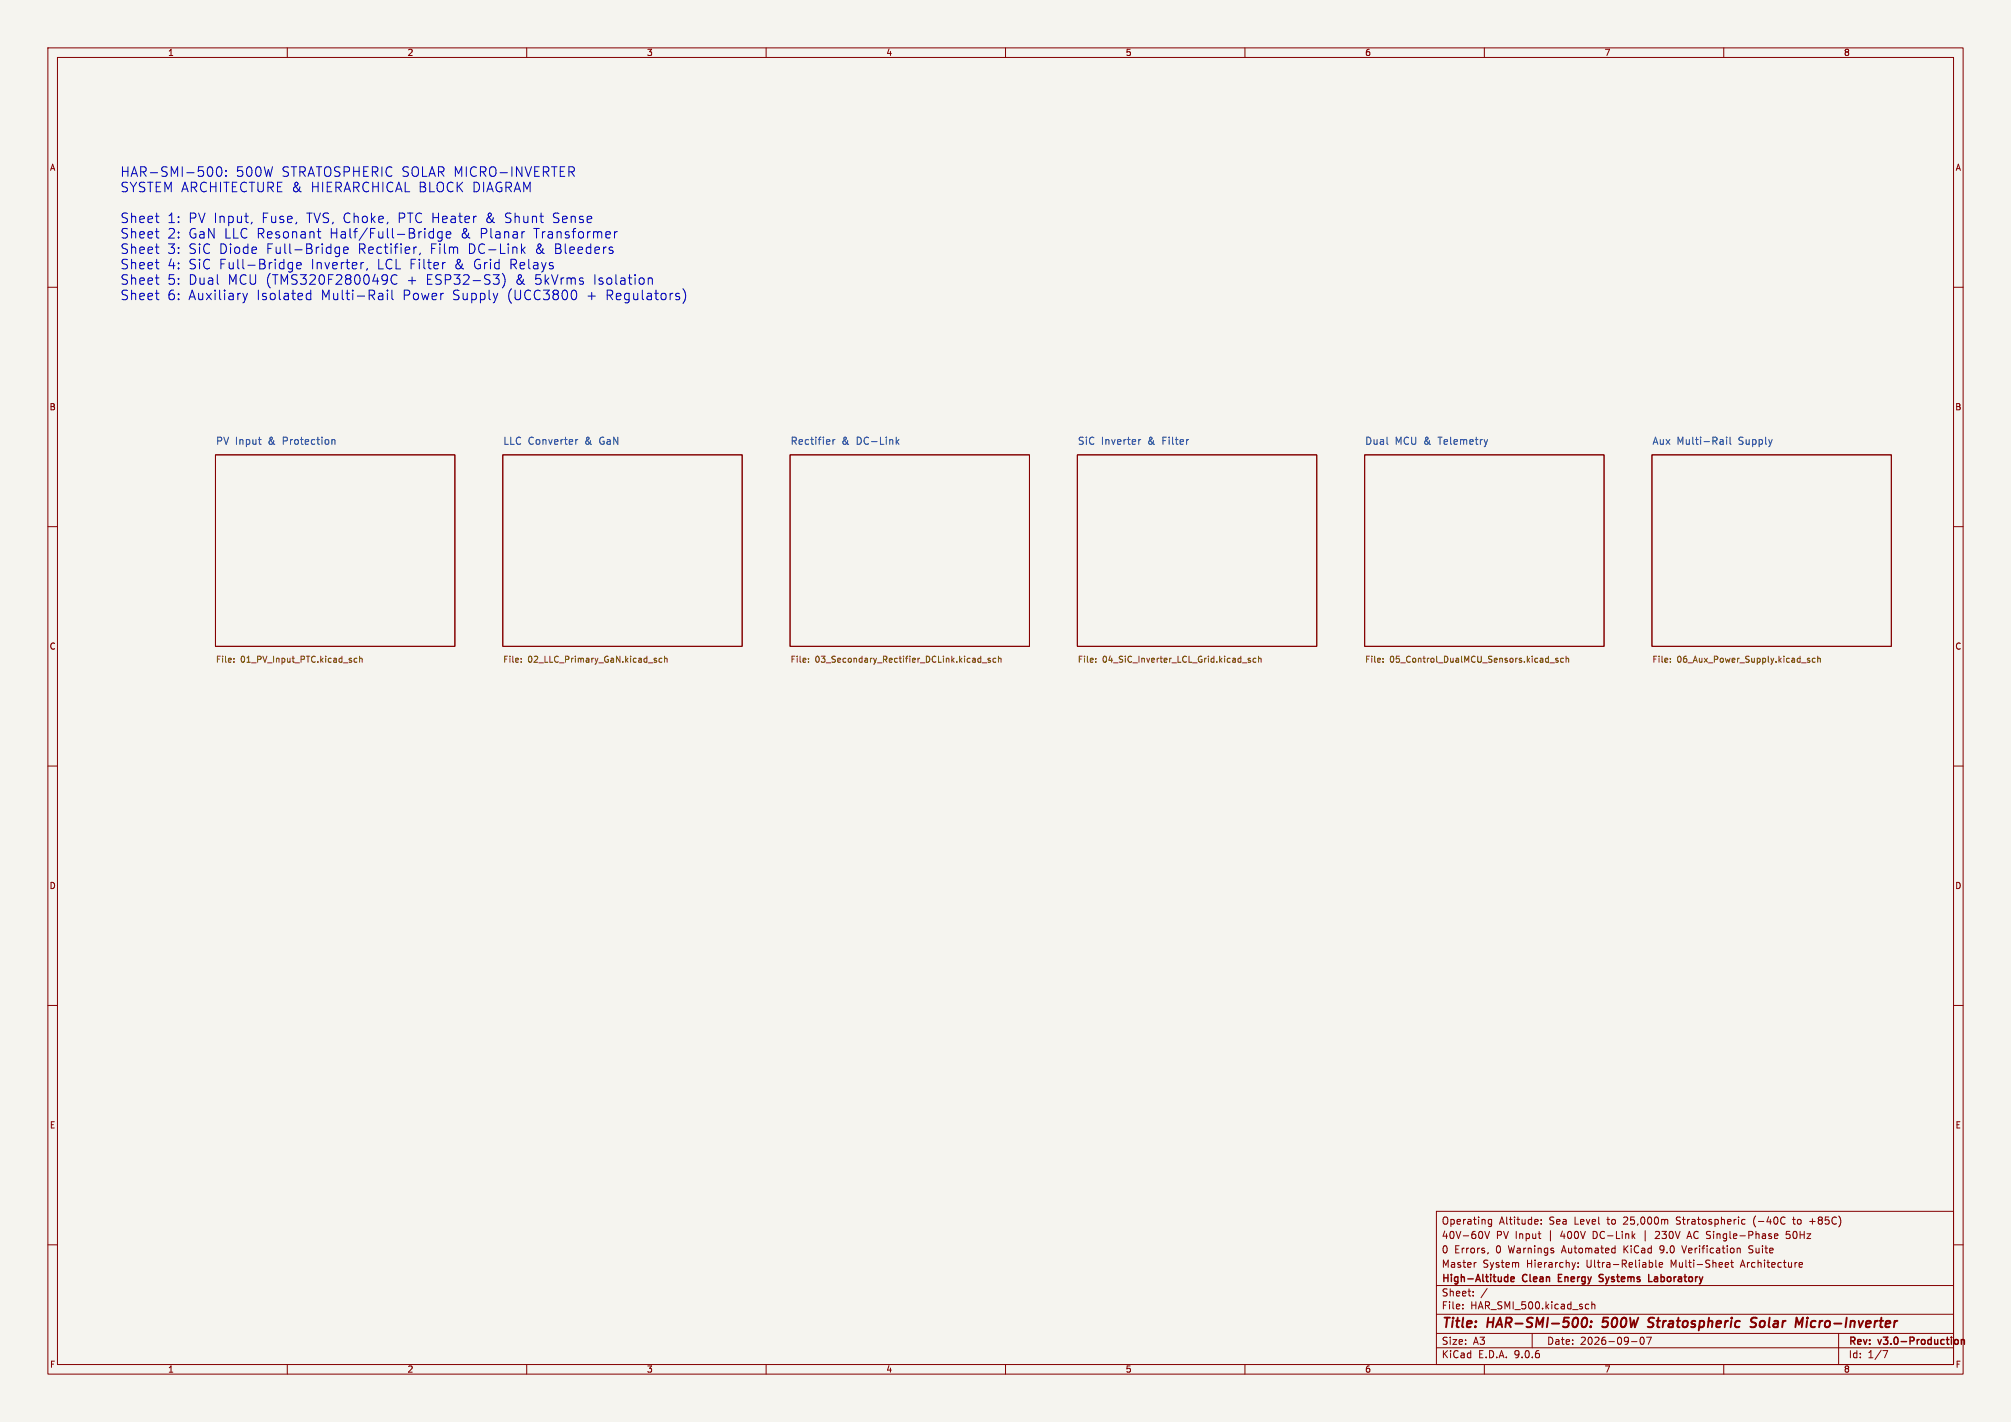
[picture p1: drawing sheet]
<svg xmlns="http://www.w3.org/2000/svg" width="420mm" height="297mm" viewBox="0 0 420 297" stroke-linecap="round" stroke-linejoin="round" font-family="sans-serif">
<path d="M0 0h420v297h-420z" fill="#f5f4ef" stroke="#f5f4ef" stroke-width=".21"/>
<g fill="none" stroke="#840000" stroke-width=".21">
<path d="M10 10h400v277h-400zM12 12h396v273h-396zM60 10v2M110 10v2M160 10v2M210 10v2M260 10v2M310 10v2M360 10v2M10 60h2M408 60h2M45 95h50v40h-50z"/>
<path d="M105 95h50v40h-50zM165 95h50v40h-50zM225 95h50v40h-50zM285 95h50v40h-50zM345 95h50v40h-50zM10 110h2M408 110h2M10 160h2M408 160h2M10 210h2M408 210h2M300 253h108v32h-108z"/>
<path d="M310.1 257.2l.5 1.5 .5-1.5M311.5 254.8l-.4-.1-.3 .3 .1 .6h.6M311.5 254.7v1.2l-.3 .3-.3-.1M321.2 254.8v.2l-.7 .2M321.9 255.5v.2M321.9 254.8v.1M341 258.1l.4 .6M341.4 257.7l-.5 .6M345.8 257.3h-.1M346.5 257.8l-.8 .9h.9M348.1 254.7l.2 .2v.8M352.4 258.3h.8"/>
<path d="M352.8 257.2l-.5 1.5M364.4 254.8l-.4-.1-.3 .3 .2 .6h.5M366.3 254.6v1M370.6 258.2l.7-.2-.1-.2-.4-.1-.2 .2 .1 .7h.5M372.7 254.3h.1M372.8 255.5l-.1 .1M373 258.5l.6 .2M373.8 257.2h-.7l-.1 .7 .6-.1M374.4 254.7h.5M374.6 254.2v1.3l.2 .2M377.9 255.1h1.2M10 260h2"/>
<path d="M300 278.5h108M300 274.5h108M300 268.5h108M305.5 273.2v.2M305.5 272.5v.1M307.7 270.5v.2M307.7 269.8v.1M308.3 263.7l-.3 .1M310.6 269.1l-1.3 1.9M310.8 261.6l-.1 .3M320 278.5v3M329 263.7l-.3 1"/>
<path d="M329.6 264.5v.2M329.6 263.8v.1M331.4 272.4l.4 .1M331.8 273.3l-.4 .1M332.4 272.5l.3-.1 .3 .1 .1 .9M332.4 271.9v1.5M337.2 260.7l.1 .1M337.3 260.2v1.5M337.3 261.6l-.1 .1M342.7 279.4l.2-.1a.8 .8 0 0 1 .5 .7 .8 .8 0 0 1-.5 .8l-.2-.2-.2-.4zM343.9 279.3h1l-.7 1.5M344.6 263.7h.3l.3 .3-.1 .5-.5 .2"/>
<path d="M345.8 263.2v1.3l.2 .2M346.5 264.2l.7-.2v-.2l-.5-.1-.2 .2 .1 .7h.6M351.2 260.2l.5 1.5M360.4 263.8l.4-.1 .2 .3-.7 .2M360.4 264.6h.5M361.4 263.7h.6M361.7 263.2v1.3l.3 .2M363 260.7l.4 .2v.8M365.2 261.6l.6 .1M365.5 260.2l-.3 .3 .3 .4M375.7 263.9l.2-.2h.3l.2 .2v.1l-.7 .2M375.7 264.5l.2 .2 .5-.1"/>
<path d="M384 278.5v6.5M408 260h2M60 285v2M110 285v2M160 285v2M210 285v2M260 285v2M300 281.5h108M310 285v2M340.7 280.2h1.2M360 285v2M393.2 282.1h1l-.6 1.5"/>
</g>
<g fill="none" stroke="#840000" stroke-width=".3">
<path d="M314.8 266.7l.1 .1M314.9 266.2v1.5M314.9 267.6l-.1 .1M315.5 267.2l.8-.2-.1-.2-.4-.1-.3 .2 .1 .7h.6M325.5 266.9h.5M326.2 266.2h-.7v1.5h.7M334 267.6h.7M334.8 266.3l-.5-.1-.3 .3 .1 .3 .6 .2M344.3 267.7h.7M345.7 266.7l-.2 .1M345.7 267.1l-.2 .2 .2 .4M408.7 279.8l.3 .3v.4l-.3 .3"/>
<path d="M409.6 279.9l.2-.1 .4 .1 .1 .9M409.6 279.8v1"/>
</g>
<path d="M330.6 275.4l.5-.2a1.19 1.19 0 0 1-.4 2l-.3-.2a1.69 1.69 0 0 1 .2-1.6zM332.2 277v.2M332.3 276v.2M334.6 277l.3 .2M334.9 275.2l-.2 1 .1-.1M345.2 277a.85 .85 0 0 1-1.1 .1M345.2 275.2l-.7 .1-.2 .5 .1 .3 .8 .2M366.9 275.3a.85 .85 0 0 0-1.1 .1v.6l.9 .4-.1 .6a.85 .85 0 0 1-1.1 .1M375.7 276.6l.8-1.4-.2 2M377.4 275.9l-.2 1.3M377.5 275.2v.2" fill="none" stroke="#840000" stroke-width=".4"/>
<g fill="none" stroke="#006464" stroke-width=".21">
<path d="M54 91.8h.5M54.4 92.8h.1M69.3 92l.2-.2 .4 .1 .1 .9M69.3 91.8v1M120.2 91.8v1M120.7 91.8l-.5 .3M174 91.8v1M174.4 91.8l-.4 .3M187.2 91.3v1.5M187.3 92.2l.4 .6M187.7 91.8l-.5 .6M237.8 91.8v1"/>
<path d="M238.2 91.8l-.4 .3M310.7 91.8l-.4 1M359.4 91.8h.3l.2 .2v.8M359.9 92.7l-.5 .1M359.9 92.2h-.5M360.6 91.3v.2M360.6 91.8v1M361.3 91.3v1.3l.2 .2"/>
</g>
<g fill="none" stroke="#725600" stroke-width=".21">
<path d="M48.8 138.2v.1M48.8 137.5v.2M74.6 137.5h-.4l-.3 .2 .2 .6h.5M75.1 137.6l.5-.1v.8M75.1 137.1v1.2M108.8 138.2v.1M108.8 137.5v.2M137 137.9l.2 .2-.2 .2M137 137.5h.1M138.2 137.5h-.3l-.3 .2 .2 .6h.4M138.8 137.6l.5-.1v.8M138.8 137.1v1.2"/>
<path d="M168.8 138.2v.1M168.8 137.5v.2M204.7 137.5h.1M204.8 137.1v1.2M204.8 138.3h-.1M205.1 138.4h1M206.8 137.5h-.3l-.2 .2 .1 .1 .4 .2v.3h-.5M208 137.5h-.4l-.2 .2 .1 .6h.5M208.5 137.6l.5-.1 .1 .8M208.5 137.1v1.2M228.8 138.2v.1M228.8 137.5v.2"/>
<path d="M259.5 138.4h.9M261.1 137.5h-.3l-.1 .2v.1l.4 .2v.3h-.4M262.3 137.5h-.4l-.2 .2 .1 .6h.5M262.8 137.6l.5-.1 .1 .8M262.8 137.1v1.2M288.8 138.2v.1M288.8 137.5v.2M323.7 138.4h1M325.4 137.5h-.3l-.2 .2 .1 .1 .4 .2v.3h-.5M326.5 137.5h-.3l-.3 .2 .1 .6h.5M327.1 137.6l.5-.1v.8M327.1 137.1v1.2"/>
<path d="M348.8 138.2v.1M348.8 137.5v.2M377.5 137.7l.5 .4-.2 .2h-.3M377.9 137.5h-.3l-.1 .2M379.1 137.5h-.4l-.2 .2 .1 .6h.5M379.6 137.6l.5-.1 .1 .8M379.6 137.1v1.2"/>
</g>
<g fill="none" stroke="#0000c2" stroke-width=".21">
<path d="M43.8 34.8h.2a1.25 1.25 0 0 1 0 2h-.2M45.5 34.9l.4-.1a1.25 1.25 0 0 1 0 2h-.2a1.33 1.33 0 0 1-.2-1.9zM47.2 35.6v.2M47.2 36.6v.2M119.3 35.9l.7 .9M119.9 35v.7M32.4 45.2h.8M32.4 48.4h.8M32.4 51.6h.8M32.4 54.8h.8M32.4 58h.8M33 46.5h.2"/>
<path d="M33 49.7h.2M33 52.9h.2M33 56.2h.2M33 59.4h.2M52.6 46.4l-.2 .4M60.5 54.8l-.4 .4v.6l.4 .4 .6-.1M60.9 54.8l.2 .1M61.1 54.8v1.6l-.2 .3M62.2 54.8l-.2 .3v.8l.2 .3 .6-.1M62.6 54.8l.2 .1 .1 .4-.9 .2M66.2 48.4h.8M66.5 47.7v1.7l.1 .2 .4 .1"/>
<path d="M70.1 53.5l.1 .1M70.3 51.6l-.3 .4v.6l.3 .3 .6-.1M70.7 51.6l.2 .1M70.9 51.6v1.6l-.4 .4M72.1 51.6l-.3 .3v.8l.3 .2 .5-.1M72.4 51.6l.2 .1 .1 .4-.9 .2M75.8 54.8h.2M76.7 56.1l-.2 .3M80.8 57.6v1.3M80.9 58.2l-.1 .2M82.1 57.5a.99 .99 0 0 0-.4 1.2 .99 .99 0 0 0 1.1 .6l.1-.1M82.8 57.5l.1 .1"/>
<path d="M86.8 51.6l-.4 .4M87.8 52.8l-.2 .4M90.5 48.5l-.5-.1-.4 .4v.5l.2 .3h.7M90.5 47.7v2M91.5 50.3l.2 .1M92.3 48.5l-.5-.1-.4 .4v.5l.2 .3h.7M92.3 48.4v1.6l-.3 .4M93 54.8l-.4 .1M93.2 49.1l.9-.2v-.4l-.6-.1-.3 .3 .1 .9h.8M104.2 57.4l-.6 .7a.54 .54 0 0 1 .6 .4v.5l-.1 .3-.8 .1M105 57.2a2.32 2.32 0 0 1-.1 2.9M109.1 52.2l.6 .7"/>
<path d="M109.6 48.4l-.4 .1M109.7 51.6l-.8 .8M127.8 52.3l.3 .3-.3 .3M127.8 51.6l.2 .1M128.3 48.4v1.3M128.9 48.4l-.4 .1-.2 .3M135.4 58.2a.5 .5 0 0 1 .8 .1v1.1M135.4 58v1.4M32.4 61.3h.8M33 62.6h.2M50.7 61.3l.5 1.3M51.2 62.6l-.2 .5-.3 .2"/>
<path d="M51.7 61.3l-.5 1.3M64.1 62.4l.2 .2 .6-.1M64.3 61.3l-.2 .2M64.7 61.3l.2 .1M64.9 60.6v2M79.7 61.3l.3 .2v1.1M80 62.5l-.7 .1M80 61.7l-.7 .1M80.9 60.6v.2M80.9 61.3v1.3M81.9 60.6v1.7l.2 .3M120.1 60.7a1.33 1.33 0 0 1-.1 1.9"/>
<path d="M141.9 62v.5M142.6 60.3a2.29 2.29 0 0 1 0 3.1"/>
</g>
<g font-size="2.8" fill="#0000c2">
<text x="25" y="37.2">HAR-SMI-500:</text>
<text x="25" y="40.4">SYSTEM ARCHITECTURE &amp;</text>
<text x="49.2" y="37.2">500W</text>
<text x="58.7" y="37.2">STRATOSPHERIC SOLAR MICRO-INVERTER</text>
<text x="64.9" y="40.4">HIERARCHICAL BLOCK DIAGRAM</text>
<text x="25" y="46.9">Sheet</text>
<text x="34.9" y="46.9">1:</text>
<text x="39.3" y="46.9">PV Input,</text>
<text x="54.7" y="46.9">Fuse,</text>
<text x="64" y="46.9">TVS, Choke,</text>
<text x="83.2" y="46.9">PTC Heater</text>
<text x="101.6" y="46.9">&amp;</text>
<text x="105.7" y="46.9">Shunt</text>
<text x="115.7" y="46.9">Sense</text>
<text x="25" y="50.1">Sheet</text>
<text x="25" y="53.3">Sheet</text>
<text x="34.9" y="50.1">2:</text>
<text x="34.9" y="53.3">3:</text>
<text x="39.3" y="50.1">GaN LLC Resonant</text>
<text x="39.3" y="53.3">SiC</text>
<text x="45.7" y="53.3">Diode</text>
<text x="55.6" y="53.3">Full-Bridge</text>
<text x="68.9" y="50.1">Half/Full-Bridge</text>
<text x="74.8" y="53.3">Rectifier,</text>
<text x="89.9" y="53.3">Film</text>
<text x="96.3" y="50.1">&amp;</text>
<text x="97.9" y="53.3">DC-Link</text>
<text x="100.4" y="50.1">Planar</text>
<text x="111.6" y="50.1">Transformer</text>
<text x="111.9" y="53.3">&amp;</text>
<text x="116" y="53.3">Bleeders</text>
<text x="25" y="56.5">Sheet</text>
<text x="25" y="59.7">Sheet</text>
<text x="34.9" y="56.5">4:</text>
<text x="34.9" y="59.7">5:</text>
<text x="39.3" y="56.5">SiC</text>
<text x="39.3" y="59.7">Dual</text>
<text x="45.7" y="56.5">Full-Bridge</text>
<text x="47.6" y="59.7">MCU (TMS320F280049C</text>
<text x="64.9" y="56.5">Inverter,</text>
<text x="78.8" y="56.5">LCL Filter</text>
<text x="85" y="59.7">+</text>
<text x="89.1" y="59.7">ESP32-S3)</text>
<text x="95" y="56.5">&amp;</text>
<text x="99.1" y="56.5">Grid</text>
<text x="106.7" y="56.5">Relays</text>
<text x="107.8" y="59.7">&amp;</text>
<text x="111.8" y="59.7">5kVrms</text>
<text x="124.2" y="59.7">Isolation</text>
<text x="25" y="63">Sheet</text>
<text x="34.9" y="63">6:</text>
<text x="39.3" y="63">Auxiliary</text>
<text x="53.6" y="63">Isolated</text>
<text x="67" y="63">Multi-Rail</text>
<text x="84.1" y="63">Power</text>
<text x="94.6" y="63">Supply</text>
<text x="106.1" y="63">(UCC3800</text>
<text x="122.7" y="63">+</text>
<text x="126.8" y="63">Regulators)</text>
</g>
<g font-size="2.8" fill="#840000">
<text x="301" y="277.9">Title:</text>
<text x="310.6" y="277.9">HAR-SMI-500:</text>
<text x="335.5" y="277.9">500W</text>
<text x="345.9" y="277.9">Stratospheric</text>
<text x="368.1" y="277.9">Solar</text>
<text x="378.2" y="277.9">Micro-Inverter</text>
</g>
<g font-size="2.1" fill="#006464">
<text x="45" y="93">PV Input</text>
<text x="56" y="93">&amp;</text>
<text x="59.2" y="93">Protection</text>
<text x="105" y="93">LLC Converter</text>
<text x="122.2" y="93">&amp;</text>
<text x="125.3" y="93">GaN</text>
<text x="165" y="93">Rectifier</text>
<text x="175.7" y="93">&amp;</text>
<text x="178.9" y="93">DC-Link</text>
<text x="225" y="93">SiC</text>
<text x="229.9" y="93">Inverter</text>
<text x="239.7" y="93">&amp;</text>
<text x="242.9" y="93">Filter</text>
<text x="285" y="93">Dual</text>
<text x="291.3" y="93">MCU &amp;</text>
<text x="300.5" y="93">Telemetry</text>
<text x="345" y="93">Aux</text>
<text x="350.2" y="93">Multi-Rail</text>
<text x="363.1" y="93">Supply</text>
</g>
<g font-size="2.1" fill="#840000">
<text x="301" y="256">Operating</text>
<text x="313.1" y="256">Altitude:</text>
<text x="323.6" y="256">Sea</text>
<text x="329" y="256">Level</text>
<text x="336" y="256">to</text>
<text x="339.5" y="256">25,000m</text>
<text x="350.6" y="256">Stratospheric</text>
<text x="366.9" y="256">(-40C</text>
<text x="375.4" y="256">to</text>
<text x="378.9" y="256">+85C)</text>
<text x="301" y="262">0</text>
<text x="301" y="259">40V-60V</text>
<text x="303.7" y="262">Errors,</text>
<text x="312.4" y="259">PV Input</text>
<text x="312.4" y="262">0</text>
<text x="315.2" y="262">Warnings</text>
<text x="323.5" y="259">|</text>
<text x="326.2" y="259">400V</text>
<text x="326.5" y="262">Automated</text>
<text x="333.1" y="259">DC-Link</text>
<text x="339.5" y="262">KiCad</text>
<text x="343.7" y="259">|</text>
<text x="346.4" y="259">230V</text>
<text x="347.2" y="262">9.0</text>
<text x="352.1" y="262">Verification</text>
<text x="353.3" y="259">AC Single-Phase</text>
<text x="366.1" y="262">Suite</text>
<text x="374.2" y="259">50Hz</text>
<text x="301" y="268.2">High-Altitude</text>
<text x="301" y="265">Master</text>
<text x="309.6" y="265">System</text>
<text x="318.1" y="268.2">Clean</text>
<text x="318.9" y="265">Hierarchy:</text>
<text x="326.1" y="268.2">Energy</text>
<text x="331.5" y="265">Ultra-Reliable</text>
<text x="335.3" y="268.2">Systems</text>
<text x="346.2" y="268.2">Laboratory</text>
<text x="349.2" y="265">Multi-Sheet</text>
<text x="364" y="265">Architecture</text>
<text x="301" y="273.7">File:</text>
<text x="301" y="271">Sheet:</text>
<text x="307.1" y="273.7">HAR_SMI_500.kicad_sch</text>
<text x="301" y="281.1">Size:</text>
<text x="307.6" y="281.1">A3</text>
<text x="323" y="281.1">Date:</text>
<text x="330" y="281.1">2026-09-07</text>
<text x="386" y="281.3">Rev:</text>
<text x="392.4" y="281.3">v3.0-Production</text>
<text x="301" y="283.9">KiCad</text>
<text x="308.7" y="283.9">E.D.A.</text>
<text x="316.3" y="283.9">9.0.6</text>
<text x="386" y="283.9">Id:</text>
<text x="390.1" y="283.9">1/7</text>
</g>
<g font-size="1.8" fill="#840000">
<text x="35" y="11.9">1</text>
<text x="85" y="11.9">2</text>
<text x="135" y="11.9">3</text>
<text x="185" y="11.9">4</text>
<text x="235" y="11.9">5</text>
<text x="285" y="11.9">6</text>
<text x="335" y="11.9">7</text>
<text x="385" y="11.9">8</text>
<text x="10.3" y="35.9">A</text>
<text x="408.3" y="35.9">A</text>
<text x="10.3" y="85.9">B</text>
<text x="408.2" y="85.9">B</text>
<text x="10.3" y="135.9">C</text>
<text x="408.2" y="135.9">C</text>
<text x="10.3" y="185.9">D</text>
<text x="408.2" y="185.9">D</text>
<text x="10.3" y="235.9">E</text>
<text x="408.3" y="235.9">E</text>
<text x="10.3" y="285.9">F</text>
<text x="35" y="286.9">1</text>
<text x="85" y="286.9">2</text>
<text x="135" y="286.9">3</text>
<text x="185" y="286.9">4</text>
<text x="235" y="286.9">5</text>
<text x="285" y="286.9">6</text>
<text x="335" y="286.9">7</text>
<text x="385" y="286.9">8</text>
<text x="408.3" y="285.9">F</text>
</g>
<g font-size="1.8" fill="#725600">
<text x="45" y="138.7">File:</text>
<text x="50.2" y="138.7">01_PV_Input_PTC.kicad_sch</text>
<text x="105" y="138.7">File:</text>
<text x="110.2" y="138.7">02_LLC_Primary_GaN.kicad_sch</text>
<text x="165" y="138.7">File:</text>
<text x="170.2" y="138.7">03_Secondary_Rectifier_DCLink.kicad_sch</text>
<text x="225" y="138.7">File:</text>
<text x="230.2" y="138.7">04_SiC_Inverter_LCL_Grid.kicad_sch</text>
<text x="285" y="138.7">File:</text>
<text x="290.2" y="138.7">05_Control_DualMCU_Sensors.kicad_sch</text>
<text x="345" y="138.7">File:</text>
<text x="350.2" y="138.7">06_Aux_Power_Supply.kicad_sch</text>
</g>
</svg>
